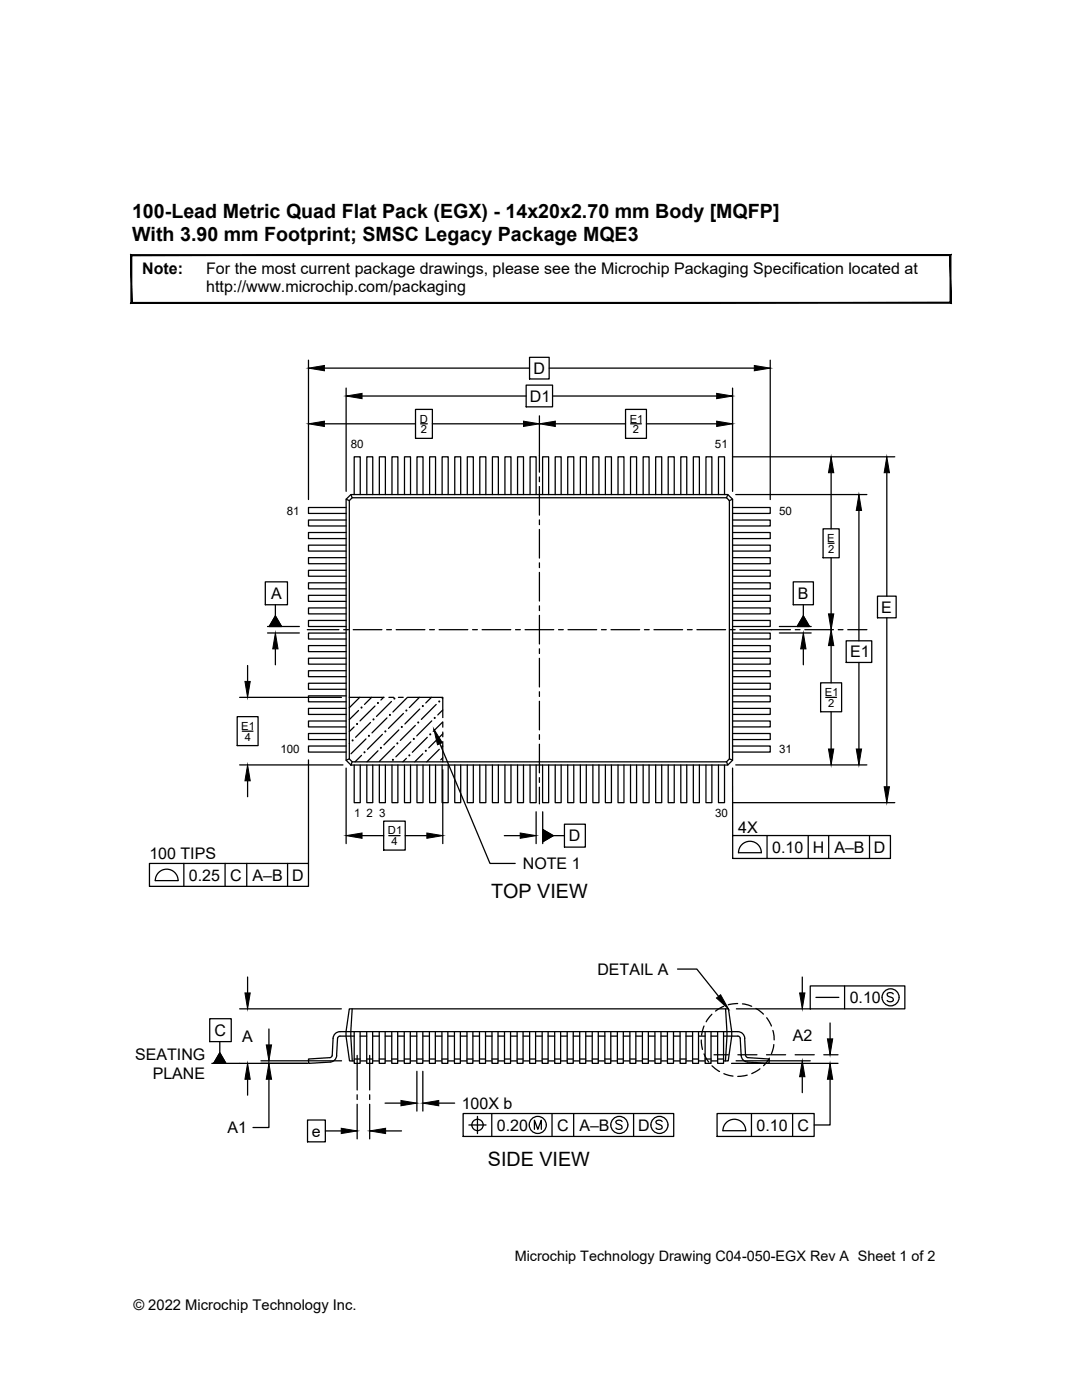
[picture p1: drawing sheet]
<svg xmlns="http://www.w3.org/2000/svg" width="216mm" height="279mm" viewBox="0 0 216 279" stroke-linecap="round" stroke-linejoin="round" font-family="sans-serif">
<!-- layer: K-VTOP -->
<g fill="none" stroke="#000" stroke-width=".25">
<path d="M69.1 99.6l.9-.9h75.2l1 .9v52.1l-1 1h-75.2l-.9-1zM69.1 99.6l.6 .3M70 98.7l.3 .6M70.3 99.3h74.7l.5 .6v51.5l-.5 .6h-74.7l-.6-.6v-51.5zM70.7 98.7v-7.5h1.2v7.5M73.2 98.7v-7.5h1.2v7.5M75.7 98.7v-7.5h1.2v7.5M78.2 98.7v-7.5h1.2v7.5M80.7 98.7v-7.5h1.2v7.5M83.2 98.7v-7.5h1.2v7.5M85.7 98.7v-7.5h1.2v7.5M88.2 98.7v-7.5h1.2v7.5"/>
<path d="M90.7 98.7v-7.5h1.2v7.5M93.2 98.7v-7.5h1.2v7.5M95.7 98.7v-7.5h1.2v7.5M98.3 98.7v-7.5h1.1v7.5M100.8 98.7v-7.5h1.2v7.5M103.3 98.7v-7.5h1.2v7.5M105.8 98.7v-7.5h1.2v7.5M108.3 98.7v-7.5h1.2v7.5M110.8 98.7v-7.5h1.2v7.5M113.3 98.7v-7.5h1.2v7.5M115.8 98.7v-7.5h1.2v7.5M118.3 98.7v-7.5h1.2v7.5"/>
<path d="M120.8 98.7v-7.5h1.2v7.5M123.3 98.7v-7.5h1.2v7.5M125.8 98.7v-7.5h1.2v7.5M128.3 98.7v-7.5h1.2v7.5M130.8 98.7v-7.5h1.2v7.5M133.3 98.7v-7.5h1.2v7.5M135.8 98.7v-7.5h1.2v7.5M138.3 98.7v-7.5h1.3v7.5M140.9 98.7v-7.5h1.1v7.5M143.4 98.7v-7.5h1.2v7.5M145.2 98.7l-.2 .6M146.2 99.6l-.7 .3"/>
<path d="M69.1 118.8h-7.5v1.2h7.5M69.1 116.3h-7.5v1.2h7.5M69.1 113.8h-7.5v1.2h7.5M69.1 111.3h-7.5v1.2h7.5M69.1 108.8h-7.5v1.2h7.5M69.1 106.3h-7.5v1.2h7.5M69.1 103.8h-7.5v1.2h7.5M69.1 101.3h-7.5v1.2h7.5M146.2 118.8h7.5v1.2h-7.5M146.2 116.3h7.5v1.2h-7.5M146.2 113.8h7.5v1.2h-7.5M146.2 111.3h7.5v1.2h-7.5"/>
<path d="M146.2 108.8h7.5v1.2h-7.5M146.2 106.3h7.5v1.2h-7.5M146.2 103.8h7.5v1.2h-7.5M146.2 101.3h7.5v1.2h-7.5M69.1 138.9h-7.5v1.2h7.5M69.1 136.4h-7.5v1.2h7.5M69.1 133.9h-7.5v1.1h7.5M69.1 131.4h-7.5v1.1h7.5M69.1 128.8h-7.5v1.2h7.5M69.1 126.3h-7.5v1.2h7.5M69.1 123.8h-7.5v1.2h7.5M69.1 121.3h-7.5v1.2h7.5"/>
<path d="M146.2 138.9h7.5v1.2h-7.5M146.2 136.4h7.5v1.2h-7.5M146.2 133.9h7.5v1.1h-7.5M146.2 131.4h7.5v1.1h-7.5M146.2 128.8h7.5v1.2h-7.5M146.2 126.3h7.5v1.2h-7.5M146.2 123.8h7.5v1.2h-7.5M146.2 121.3h7.5v1.2h-7.5M69.1 148.9h-7.5v1.2h7.5M69.1 146.4h-7.5v1.2h7.5M69.1 143.9h-7.5v1.2h7.5M69.1 141.4h-7.5v1.2h7.5"/>
<path d="M69.7 151.4l-.6 .3M70.3 152l-.3 .7M70.7 152.7v7.5h1.2v-7.5M73.2 152.7v7.5h1.2v-7.5M75.7 152.7v7.5h1.2v-7.5M78.2 152.7v7.5h1.2v-7.5M80.7 152.7v7.5h1.2v-7.5M83.2 152.7v7.5h1.2v-7.5M85.7 152.7v7.5h1.2v-7.5M88.2 152.7v7.5h1.2v-7.5M90.7 152.7v7.5h1.2v-7.5M93.2 152.7v7.5h1.2v-7.5"/>
<path d="M95.7 152.7v7.5h1.2v-7.5M98.3 152.7v7.5h1.1v-7.5M100.8 152.7v7.5h1.2v-7.5M103.3 152.7v7.5h1.2v-7.5M105.8 152.7v7.5h1.2v-7.5M108.3 152.7v7.5h1.2v-7.5M110.8 152.7v7.5h1.2v-7.5M113.3 152.7v7.5h1.2v-7.5M115.8 152.7v7.5h1.2v-7.5M118.3 152.7v7.5h1.2v-7.5M120.8 152.7v7.5h1.2v-7.5M123.3 152.7v7.5h1.2v-7.5"/>
<path d="M125.8 152.7v7.5h1.2v-7.5M128.3 152.7v7.5h1.2v-7.5M130.8 152.7v7.5h1.2v-7.5M133.3 152.7v7.5h1.2v-7.5M135.8 152.7v7.5h1.2v-7.5M138.3 152.7v7.5h1.3v-7.5M140.9 152.7v7.5h1.1v-7.5M143.4 152.7v7.5h1.2v-7.5M145 152l.2 .7M145.5 151.4l.7 .3M146.2 148.9h7.5v1.2h-7.5M146.2 146.4h7.5v1.2h-7.5"/>
<path d="M146.2 143.9h7.5v1.2h-7.5M146.2 141.4h7.5v1.2h-7.5"/>
</g>
<!-- layer: K-VTOP-HTCH -->
<g fill="none" stroke="#000" stroke-width=".25">
<path d="M69.7 139.2h6.9M71.8 139.2l-2.1 2M74.1 139.2l-1.4 1.4M76.5 139.2l-.5 .5M77.6 139.2h.9M78.1 140l-3 3M79.5 139.2h1M81.3 139.2l-2.9 2.9M81.4 139.2h6.9v4M83.7 139.2l-2 2M86.1 139.2l-1.1 1.1M88.3 139.3l-.1 .1"/>
<path d="M69.7 148.4h.1M70.7 145.1l-1 .9M71.5 141.8l-1.8 1.8M72.1 150.7l-1.3 1.3M73 147.5l-3 2.9M73.9 144.2l-2.9 3M74.8 140.9l-3 3M75.4 149.8l-2.2 2.2M76.3 146.6l-3 2.9M77.2 143.3l-3 3M78.7 148.9l-3 3M79.6 145.7l-3 3"/>
<path d="M80.5 142.4l-3 3M81.1 151.3l-.7 .7M82 148.1l-3 2.9M82.9 144.8l-3 3M83.8 141.5l-3 3M84.4 150.4l-1.6 1.6M85.3 147.2l-3 2.9M86.1 143.9l-2.9 3M87 140.6l-2.9 3M87.7 149.5l-2.5 2.5M88.3 141.7l-.9 1M88.3 144.1l-1.9 1.9"/>
<path d="M88.3 146.5l-2.7 2.7M88.3 151.2l-.4 .4M88.3 144.2v.9M88.3 146.1v.9M88.3 148v4"/>
</g>
<g fill="#000" stroke="#000" stroke-width=".2">
<circle cx="78.7" cy="139.4" r=".11"/>
<circle cx="87.6" cy="140" r=".11"/>
<circle cx="70.4" cy="147.8" r=".11"/>
<circle cx="71.2" cy="144.5" r=".11"/>
<circle cx="72.1" cy="141.2" r=".11"/>
<circle cx="72.7" cy="150.1" r=".11"/>
<circle cx="73.6" cy="146.8" r=".11"/>
<circle cx="74.5" cy="143.6" r=".11"/>
<circle cx="75.4" cy="140.3" r=".11"/>
<circle cx="76" cy="149.2" r=".11"/>
<circle cx="76.9" cy="146" r=".11"/>
<circle cx="77.8" cy="142.7" r=".11"/>
<circle cx="78.4" cy="151.6" r=".11"/>
<circle cx="79.3" cy="148.4" r=".11"/>
<circle cx="80.2" cy="145.1" r=".11"/>
<circle cx="81.1" cy="141.8" r=".11"/>
<circle cx="81.7" cy="150.7" r=".11"/>
<circle cx="82.6" cy="147.5" r=".11"/>
<circle cx="83.5" cy="144.2" r=".11"/>
<circle cx="84.4" cy="140.9" r=".11"/>
<circle cx="85" cy="149.8" r=".11"/>
<circle cx="85.9" cy="146.6" r=".11"/>
<circle cx="86.7" cy="143.3" r=".11"/>
<circle cx="88.2" cy="148.9" r=".11"/>
</g>
<!-- layer: K-VSID -->
<g fill="none" stroke="#000" stroke-width=".25">
<path d="M67.2 210.6a1.39 1.39 0 0 1-1.3 1.4M67.4 207.2l-.2 3.5M70.3 201.3l-.3 5.5 .3 4.9M70.7 211.7h-1l-.7-4.9v-.9l.7-4.6h75.7l.6 4.6v.9l-.7 4.9h-.9M70.7 205.9v6.3h1.2v-6.3M70.7 206.8h-2.9l-.4 .2v.2M70.7 211.3h1.2M71.9 211.7h1.3M71.9 206.8h1.3M73.2 205.9v6.3h1.2v-6.3M73.2 211.3h1.2M74.4 211.7h1.3"/>
<path d="M74.4 206.8h1.3M75.7 205.9v6.3h1.2v-6.3M75.7 211.3h1.2M76.9 211.7h1.3M76.9 206.8h1.3M78.2 205.9v6.3h1.2v-6.3M78.2 211.3h1.2M79.4 211.7h1.3M79.4 206.8h1.3M80.7 205.9v6.3h1.2v-6.3M80.7 211.3h1.2M81.9 211.7h1.3"/>
<path d="M81.9 206.8h1.3M83.2 205.9v6.3h1.2v-6.3M83.2 211.3h1.2M84.4 211.7h1.3M84.4 206.8h1.3M85.7 205.9v6.3h1.2v-6.3M85.7 211.3h1.2M86.9 211.7h1.3M86.9 206.8h1.3M88.2 205.9v6.3h1.2v-6.3M88.2 211.3h1.2M89.4 211.7h1.3"/>
<path d="M89.4 206.8h1.3M90.7 205.9v6.3h1.2v-6.3M90.7 211.3h1.2M91.9 211.7h1.3M91.9 206.8h1.3M93.2 205.9v6.3h1.2v-6.3M93.2 211.3h1.2M94.4 211.7h1.3M94.4 206.8h1.3M95.7 205.9v6.3h1.2v-6.3M95.7 211.3h1.2M96.9 211.7h1.3"/>
<path d="M96.9 206.8h1.3M98.2 205.9v6.3h1.2v-6.3M98.2 211.3h1.2M99.4 211.7h1.3M99.4 206.8h1.3M100.7 205.9v6.3h1.2v-6.3M100.7 211.3h1.2M101.9 211.7h1.3M101.9 206.8h1.3M103.2 205.9v6.3h1.2v-6.3M103.2 211.3h1.2M104.4 211.7h1.3"/>
<path d="M104.4 206.8h1.3M105.7 205.9v6.3h1.2v-6.3M105.7 211.3h1.2M106.9 211.7h1.3M106.9 206.8h1.3M108.2 205.9v6.3h1.2v-6.3M108.2 211.3h1.2M109.4 211.7h1.3M109.4 206.8h1.3M110.7 205.9v6.3h1.2v-6.3M110.7 211.3h1.2M111.9 211.7h1.3"/>
<path d="M111.9 206.8h1.3M113.2 205.9v6.3h1.2v-6.3M113.2 211.3h1.2M114.4 211.7h1.3M114.4 206.8h1.3M115.7 205.9v6.3h1.2v-6.3M115.7 211.3h1.2M116.9 211.7h1.3M116.9 206.8h1.3M118.2 205.9v6.3h1.2v-6.3M118.2 211.3h1.2M119.4 211.7h1.3"/>
<path d="M119.4 206.8h1.3M120.7 205.9v6.3h1.2v-6.3M120.7 211.3h1.2M121.9 211.7h1.3M121.9 206.8h1.3M123.2 205.9v6.3h1.2v-6.3M123.2 211.3h1.2M124.4 211.7h1.3M124.4 206.8h1.3M125.7 205.9v6.3h1.2v-6.3M125.7 211.3h1.2M126.9 211.7h1.3"/>
<path d="M126.9 206.8h1.3M128.2 205.9v6.3h1.2v-6.3M128.2 211.3h1.2M129.4 211.7h1.3M129.4 206.8h1.3M130.7 205.9v6.3h1.2v-6.3M130.7 211.3h1.2M131.9 211.7h1.3M131.9 206.8h1.3M133.2 205.9v6.3h1.2v-6.3M133.2 211.3h1.2M134.4 211.7h1.3"/>
<path d="M134.4 206.8h1.3M135.7 205.9v6.3h1.2v-6.3M135.7 211.3h1.2M136.9 211.7h1.3M136.9 206.8h1.3M138.2 205.9v6.3h1.2v-6.3M138.2 211.3h1.2M139.4 211.7h1.3M139.4 206.8h1.3M140.7 205.9v6.3h1.2v-6.3M140.7 211.3h1.2M141.9 211.7h1.3"/>
<path d="M141.9 206.8h1.3M143.2 205.9v6.3h1.2v-6.3M143.2 211.3h1.2M144.4 206.8h2.8l.4 .2 .1 .2M144.8 201.3l.3 5.5-.3 4.9M147.7 207.2l.2 3.4a1.39 1.39 0 0 0 1.3 1.4l4.3 .2v-.9l-4.3-.2M148.8 210.6l-.2-3.4a1.39 1.39 0 0 0-1.4-1.3h-79.4a1.39 1.39 0 0 0-1.3 1.3l-.2 3.4-.2 .4-4.5 .3v.9l4.3-.2M148.8 210.6l.1 .2 .3 .3"/>
</g>
<!-- layer: P-VTOP-DIMS -->
<g fill="none" stroke="#000" stroke-width=".25">
<path d="M61.6 71.9v27.8M64.7 73.5h41M69.1 77.4v20.7M72.2 79h32.8M105 76.9h5.3v4.3h-5.3zM105.7 71.3h3.9v4.3h-3.9zM109.6 73.5h40.9M110.3 79h32.7M146.2 77.4v20.7M153.7 71.9v27.8M64.7 84.6h18.2M82.9 81.7h3.4v5.8h-3.4z"/>
<path d="M83.9 84.6h1.4M86.3 84.6h18.2M110.8 84.6h14M124.8 81.7h4.2v5.8h-4.2zM125.8 84.6h2.2M129 84.6h14M146.2 91.2h32.3M146.8 98.7h26.2M165.8 94.3v11.2M177 94.3v24.7M52.9 116.1h4.5v4.6h-4.5zM158.3 116.1h4v4.6h-4z"/>
<path d="M164.2 105.5h3.2v5.8h-3.2zM165.2 108.4h1.2M165.8 111.3v11.2M171.4 101.9v26M175.1 119h3.7v4.3h-3.7zM47.8 139.2h20.3M49.4 132.8v3.2M53.4 126.3h6.3M53.4 125h6.3M54.9 122.9l1.3 2.1h-2.5zM54.9 120.7v2.2M54.9 129.5v3.2"/>
<path d="M155.5 126.3h6.4M155.5 125h6.4M160.3 122.9l1.2 2.1h-2.4zM160.3 120.7v2.2M160.3 129.5v3.2M163.7 136.3h4.2v5.7h-4.2zM164.8 139.2h2.1M165.8 128.8v7.5M168.8 127.9h5.1v4.3h-5.1zM171.4 132.2v17.3M177 123.3v33.7M47.3 143h4.2v5.8h-4.2z"/>
<path d="M47.8 152.7h20.6M48.3 145.9h2.2M49.4 155.8v3.2M61.6 151.7v20.6M69.1 153.3v15.1M87.8 148.4l10 23.9h5M88.3 153.6v14.8M146.2 153.3v13.5M146.8 152.7h26.2M165.8 142v7.5M29.8 172.3h31.8v4.6h-31.8zM31.7 174.1a2.28 2.28 0 0 1 2.4-.5 2.28 2.28 0 0 1 1.4 2.1h-4.5l.1-.6z"/>
<path d="M36.7 172.3v4.6M44.9 172.3v4.6M49.2 172.3v4.6M57.4 172.3v4.6M72.2 166.8h4.4M76.6 163.9h4.3v5.8h-4.3zM77.6 166.8h2.2M80.9 166.8h4.3M100.6 166.8h3.2M107 162v6.4M108.3 165.5l2.1 1.3-2.1 1.2zM108.3 162v6.4"/>
<path d="M110.4 166.8h2.2M112.6 164.5h4.2v4.6h-4.2zM146.2 160.2h32.3M146.2 166.8h31.5v4.5h-31.5zM148 168.6a2.28 2.28 0 0 1 2.5-.5 2.28 2.28 0 0 1 1.4 2.1h-4.5v-.6zM153.1 166.8v4.5M161.3 166.8v4.5M165.4 166.8v4.5M173.5 166.8v4.5"/>
</g>
<g fill="#000" stroke="#000" stroke-width=".2">
<path d="M61.6 73.5l3.1-.6v1.1zM69.1 79l3.1-.5v1.1zM143 78.5l3.2 .5-3.2 .6zM150.5 72.9l3.2 .6-3.2 .5zM61.6 84.6l3.1-.5v1zM104.5 84.1l3.1 .5-3.1 .5zM107.6 84.6l3.2-.5v1zM143 84.1l3.2 .5-3.2 .5zM165.8 91.2l.6 3.1h-1.1zM177 91.2l.5 3.1h-1.1zM171.4 98.7l.5 3.2h-1zM48.9 136h1l-.5 3.2z"/>
<path d="M54.9 126.3l.6 3.2h-1.1zM54.9 122.9l1.3 2.1h-2.5zM160.3 126.3l.5 3.2h-1zM160.3 122.9l1.2 2.1h-2.4zM165.3 122.5h1.1l-.6 3.2zM165.8 125.7l.6 3.1h-1.1zM49.4 152.7l.5 3.1h-1zM86.6 145.5l1.7 2.7-1 .4zM165.3 149.5h1.1l-.6 3.2zM170.9 149.5h1l-.5 3.2zM176.4 157h1.1l-.5 3.2zM69.1 166.8l3.1-.6v1.1z"/>
<path d="M85.2 166.2l3.1 .6-3.1 .5zM103.8 166.2l3.2 .6-3.2 .5zM108.3 165.5l2.1 1.3-2.1 1.2z"/>
</g>
<!-- layer: G-TEXT-DSCL -->
<path d="M26.1 60.5l163.5-.2h-163.3zM26.1 60.5l163.5-.2 .2 .2zM189.6 51v9.3l.2 .2zM189.8 50.8v9.7l-.2-9.5zM26.3 51h163.3l.2-.2zM26.1 50.8h163.7l-163.5 .2zM26.1 50.8l.2 9.5v-9.3zM26.1 50.8l.2 9.5-.2 .2z" fill="#000" stroke="#000" stroke-width=".2"/>
<!-- layer: K-VTOP-CNTR -->
<g fill="none" stroke="#000" stroke-width=".25">
<path d="M107.6 83v11.2M107.6 95.2v.9M107.6 97.1v5.7M107.6 103.8v.9M107.6 105.7v5.7M107.6 112.3v1M107.6 114.2v5.8M61.3 125.7h6.3M68.6 125.7h.9M70.5 125.7h5.7M77.2 125.7h.9M79.1 125.7h5.7"/>
<path d="M85.7 125.7h1M87.6 125.7h5.7M94.3 125.7h.9M96.2 125.7h5.7M102.9 125.7h.9M104.8 125.7h5.7M107.6 120.9v1M107.6 122.8v5.7M107.6 129.5v.9M107.6 131.4v5.7M107.6 138v1M107.6 140v5.7"/>
<path d="M111.4 125.7h1M113.3 125.7h5.8M120 125.7h1M121.9 125.7h5.7M128.6 125.7h.9M130.5 125.7h5.7M137.2 125.7h.9M139.1 125.7h5.7M145.7 125.7h1M147.6 125.7h10.1M158.7 125.7h.9M160.6 125.7h5.7"/>
<path d="M167.3 125.7h.9M169.2 125.7h3.8M107.6 146.6v1M107.6 148.5v5.7M107.6 155.2v.9M107.6 157.1v3.3"/>
</g>
<!-- layer: P-VBOT-DIMS -->
<g fill="none" stroke="#000" stroke-width=".25">
<path d="M49.4 195v3.2M135.2 193.4h3.8l4.4 5.4M160.1 195v3.2M161.7 196.8h18.9v4.5h-18.9zM162.8 199.1h4.6M168.5 196.8v4.5M178.2 198.4a.7 .7 0 0 0-1.2 .1l.2 .3 .7 .3a.43 .43 0 0 1 .3 .3 .43 .43 0 0 1-.1 .4 .86 .86 0 0 1-1.1-.1M41.8 203.3h4.3v4.6h-4.3zM42.3 212.2h19.1M43.9 210.1l1.2 2.1h-2.5zM43.9 207.9v2.2M47.8 201.3h20.3"/>
<path d="M49.4 215.4v3.2M52.1 211.7h16.1M53.7 215.4v9.6h-3.2M53.7 205.4v3.1M71.3 210.6v6.9M71.3 218.5v.9M73.8 210.6v6.9M73.8 218.5v.9M83.2 213.8v7.9M84.4 213.8v7.9M139.9 207.6l.3 1.8M140.5 204.8l-.5 1.8"/>
<path d="M140.5 210.3l.9 1.7M142 202.4l-1.1 1.5M142.1 212.7l1.5 1.1M142.5 210.5h2.8M144.4 200.8l-1.6 1M144.4 214.3l1.9 .5M146 212.2h21.2M146.9 211.7h14.8M146.9 201.3h14.8M147.2 200.3l-1.9 .2M147.2 210.5h3.8M148.1 200.3l1.9 .5"/>
<path d="M149.1 214.6l-1.9 .2M150.8 201.3l1.5 1.1M151.6 213.3l-1.6 1M153 210.5h3.8M153 203.1l.9 1.7M153.5 211.2l-1.1 1.5M154.2 205.7l.3 1.8M154.4 208.5l-.5 1.8M158.7 210.5h3.8M160.1 214.9v3.2M164.4 210.5h2.8M165.6 215.4v9.1h-3.1"/>
<path d="M165.6 204.2v3.1M61.4 223.5h3.5v4.4h-3.5zM64.9 225.7h3.2M71.3 220.4v6.9M73.8 220.4v6.9M76.8 220.2h3.2M76.9 225.7h3.2M87.5 220.2h3.2M92.4 222.2h42v4.6h-42zM93.6 224.5h3.4M95.3 222.8v3.4M98.1 222.2v4.6"/>
<path d="M106.6 225.4v-1.8l.7 1.8 .7-1.8v1.8M110.2 222.2v4.6M114.5 222.2v4.6M124.1 223.8a.7 .7 0 0 0-1.2 .2l.2 .3 .9 .3a.43 .43 0 0 1 0 .7 .88 .88 0 0 1-1.1-.2M126.4 222.2v4.6M132.1 223.8a.7 .7 0 0 0-1.2 .2l.2 .3 .8 .3 .2 .5a.83 .83 0 0 1-1.2 0M143.1 222.2h19.4v4.6h-19.4zM144.2 225.7h4.6M144.3 225.6a2.28 2.28 0 0 1 2.2-2.2 2.28 2.28 0 0 1 2.3 2.2M149.9 222.2v4.6M158.2 222.2v4.6"/>
<circle cx="177.7" cy="199" r="1.7"/>
<circle cx="95.3" cy="224.5" r="1.13"/>
<circle cx="107.3" cy="224.5" r="1.7"/>
<circle cx="123.6" cy="224.5" r="1.7"/>
<circle cx="131.6" cy="224.5" r="1.7"/>
</g>
<g fill="#000" stroke="#000" stroke-width=".2">
<path d="M48.9 198.2h1l-.5 3.1zM143 199.2l.8-.7 1.6 2.8zM159.6 198.2h1l-.5 3.1zM43.9 210.1l1.2 2.1h-2.5zM49.4 212.2l.5 3.2h-1zM53.1 208.5h1.1l-.5 3.2zM53.7 212.2l.5 3.2h-1.1zM80 219.6l3.2 .6-3.2 .5zM84.4 220.2l3.1-.6v1.1zM160.1 211.7l.5 3.2h-1zM165.1 207.3h1.1l-.6 3.2zM165.6 212.2l.6 3.2h-1.1z"/>
<path d="M68.1 225.2l3.2 .5-3.2 .5zM73.8 225.7l3.1-.5v1z"/>
</g>
<g font-size="3.9">
<text x="26.4" y="43.6">100-Lead Metric Quad Flat Pack (EGX) - 14x20x2.70 mm Body [MQFP]</text>
<text x="26.4" y="48.1">With 3.90 mm Footprint; SMSC Legacy Package MQE3</text>
<text x="98" y="179.3">TOP VIEW</text>
<text x="97.3" y="232.7">SIDE VIEW</text>
</g>
<g font-size="3.2">
<text x="28.4" y="54.7">Note:</text>
<text x="41.1" y="54.7">For the most current package drawings, please see the Microchip Packaging Specification located at</text>
<text x="41.1" y="58.3">http://www.microchip.com/packaging</text>
<text x="106.4" y="74.6">D</text>
<text x="105.7" y="80.2">D1</text>
<text x="54.1" y="119.5">A</text>
<text x="159.2" y="119.5">B</text>
<text x="175.9" y="122.3">E</text>
<text x="169.6" y="131.2">E1</text>
<text x="113.5" y="167.9">D</text>
<text x="147.3" y="166.2">4X</text>
<text x="29.8" y="171.5">100 TIPS</text>
<text x="104.3" y="173.4">NOTE 1</text>
<text x="154.1" y="170.2">0.10</text>
<text x="162.2" y="170.2">H</text>
<text x="166.5" y="170.2">A–B</text>
<text x="174.4" y="170.2">D</text>
<text x="37.7" y="175.7">0.25</text>
<text x="45.9" y="175.7">C</text>
<text x="50.4" y="175.7">A–B</text>
<text x="58.3" y="175.7">D</text>
<text x="119.2" y="194.5">DETAIL A</text>
<text x="169.5" y="200.2">0.10</text>
<text x="42.8" y="206.7">C</text>
<text x="48.3" y="207.9">A</text>
<text x="158.2" y="207.7">A2</text>
<text x="27" y="211.5">SEATING</text>
<text x="30.5" y="215.3">PLANE</text>
<text x="92.1" y="221.3">100X b</text>
<text x="45.4" y="226.2">A1</text>
<text x="62.3" y="226.8">e</text>
<text x="99.1" y="225.7">0.20</text>
<text x="111.1" y="225.7">C</text>
<text x="115.6" y="225.7">A–B</text>
<text x="127.3" y="225.7">D</text>
<text x="151" y="225.6">0.10</text>
<text x="159.2" y="225.7">C</text>
</g>
<g font-size="2.9">
<text x="102.7" y="251.7">Microchip Technology Drawing C04-050-EGX Rev A Sheet 1 of 2</text>
<text x="26.6" y="261.4">© 2022 Microchip Technology Inc.</text>
</g>
<g font-size="2.3">
<text x="70" y="89.4">80</text>
<text x="142.7" y="89.4">51</text>
<text x="57.2" y="102.7">81</text>
<text x="155.4" y="102.7">50</text>
<text x="55.9" y="150.3">100</text>
<text x="155.4" y="150.3">31</text>
<text x="70.7" y="163.1">1</text>
<text x="73.2" y="163.1">2</text>
<text x="75.6" y="163.1">3</text>
<text x="142.7" y="163.1">30</text>
</g>
<g font-size="2.2">
<text x="83.8" y="84.3">D</text>
<text x="84" y="86.5">2</text>
<text x="125.6" y="84.3">E1</text>
<text x="126.3" y="86.5">2</text>
<text x="165.1" y="108.2">E</text>
<text x="165.2" y="110.3">2</text>
<text x="164.6" y="138.9">E1</text>
<text x="165.2" y="141">2</text>
<text x="48.2" y="145.6">E1</text>
<text x="48.8" y="147.8">4</text>
<text x="77.4" y="166.5">D1</text>
<text x="78.1" y="168.6">4</text>
</g>
</svg>
